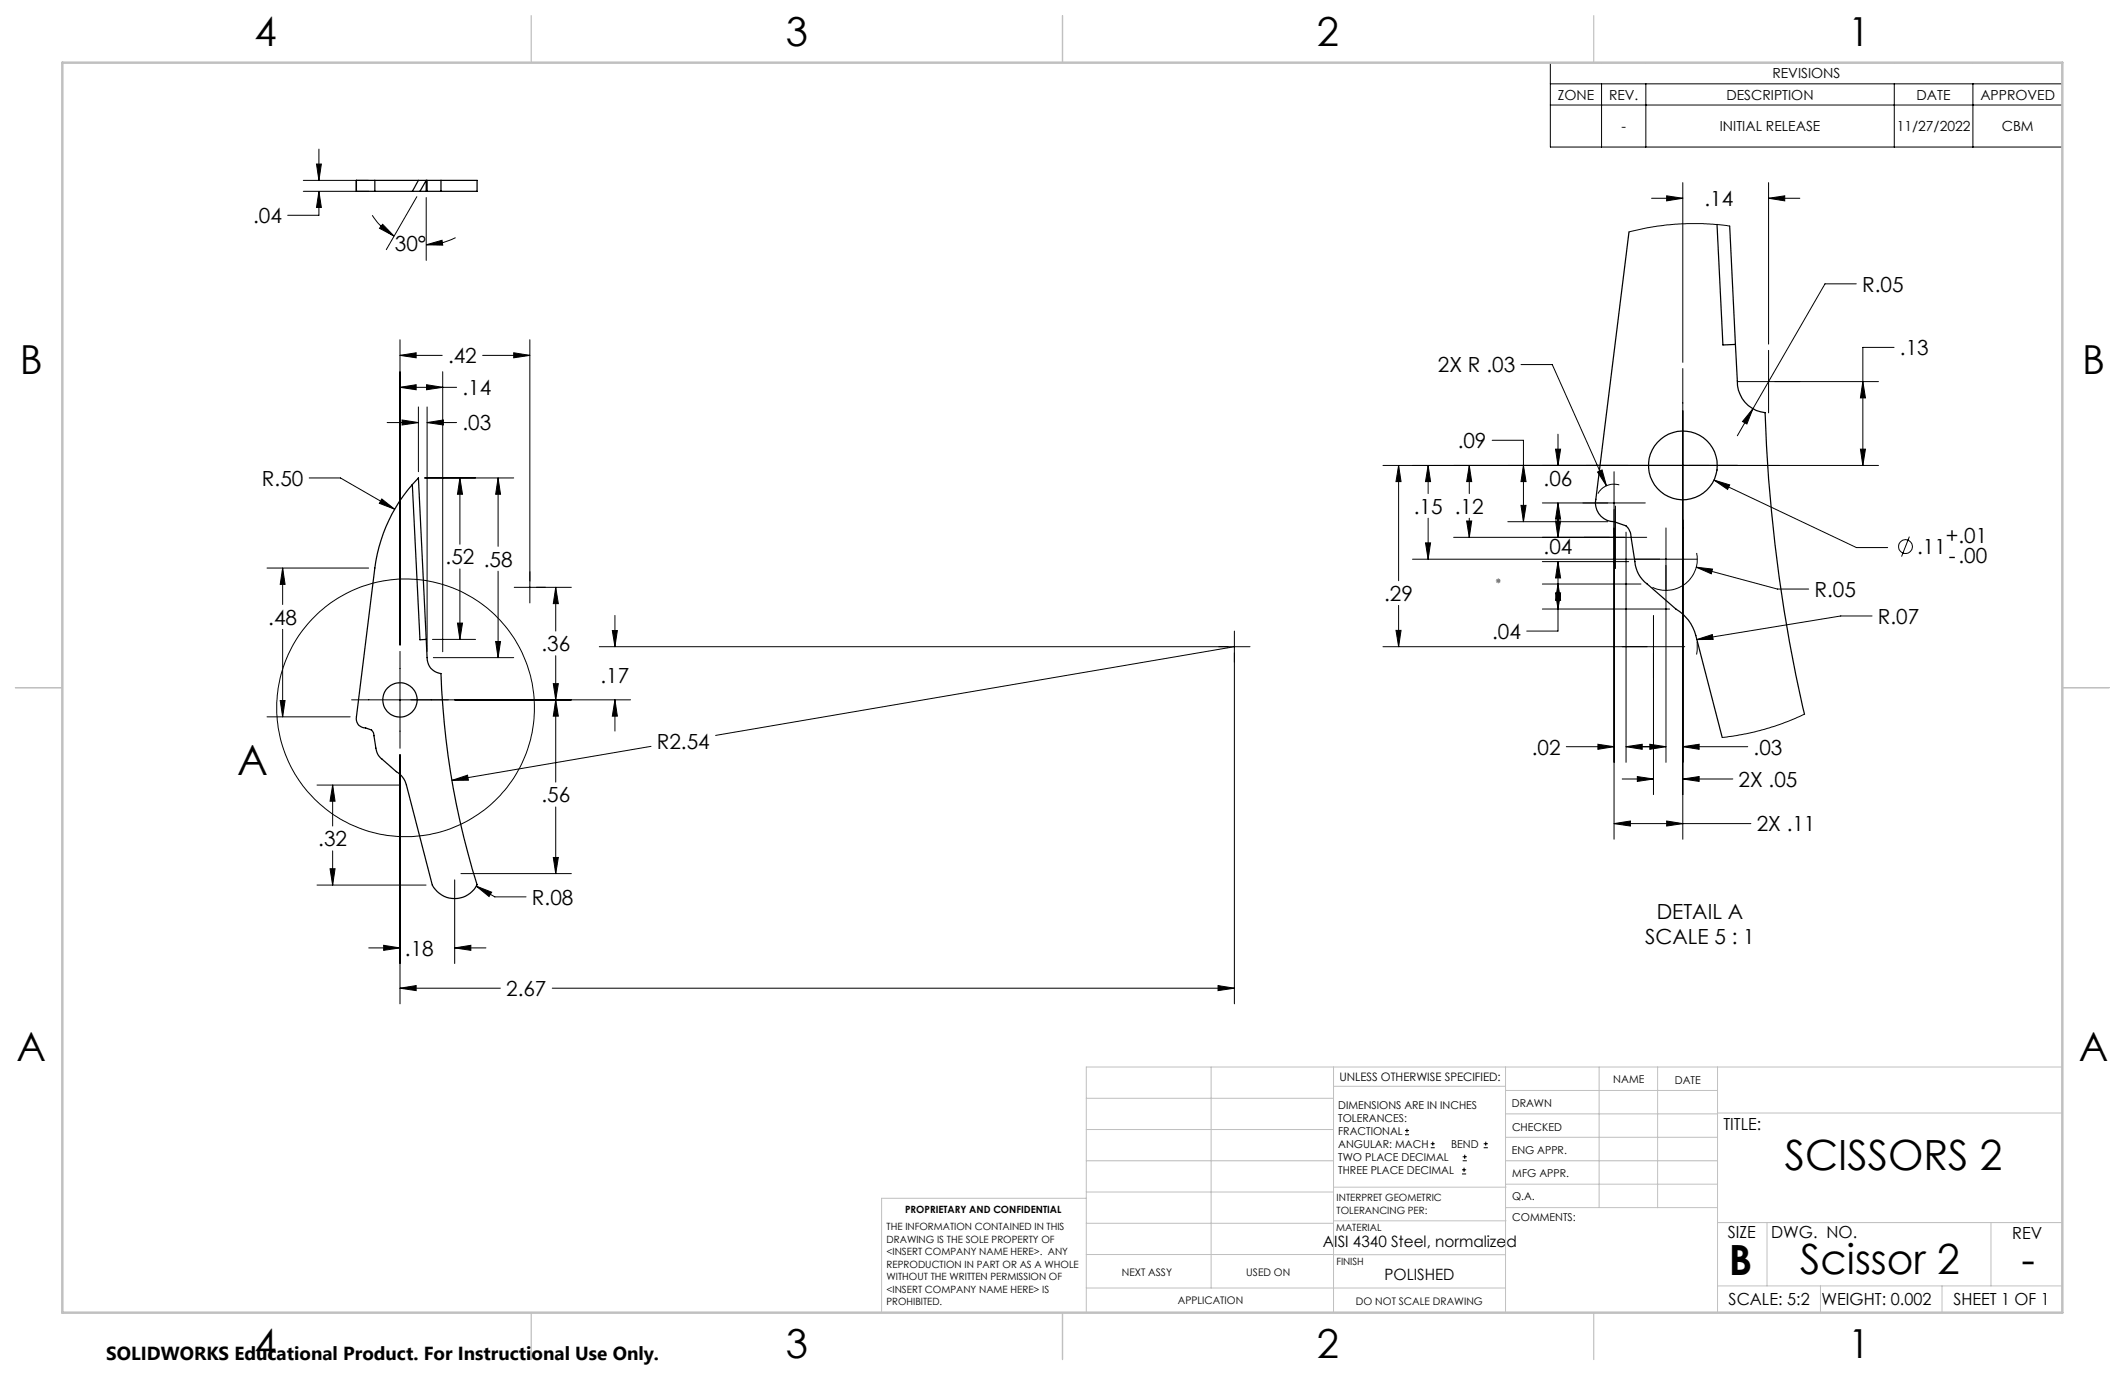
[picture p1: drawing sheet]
<svg xmlns="http://www.w3.org/2000/svg" width="432mm" height="279mm" viewBox="0 0 432 279" stroke-linecap="round" stroke-linejoin="round" font-family="sans-serif">
<g fill="none" stroke="#000" stroke-width=".25">
<path d="M72.4 36.7v2.2M76.2 36.7h8.8M76.2 38.9h7.6M76.2 36.7h-3.8v2.2h3.8M76.2 36.7v2.2M83.8 38.9h3M85 36.7l-1.2 2.2M85 36.7h1.8M85.3 38.9l1.3-2.2v2.2M86.8 38.9h2.8M86.8 36.7h2.8M86.8 36.7v2.2"/>
<path d="M89.6 36.7h7.3v2.2h-7.3M89.6 36.7v2.2M331 47.1l-6.7 54.4a3.8 3.8 0 0 0 3.7 4.5l2.4 .9a3.3 3.3 0 0 1 1 2.3l.8 4.9a6.1 6.1 0 0 0 2.5 4.6l5.8 5.1a8.7 8.7 0 0 1 4.1 5.4l5.4 20.7M348.9 45.6l1.2 24.5 2.5-.1M351.5 45.9l1.1 24.1M352.6 70l.4 7.4a6.3 6.3 0 0 0 5.7 6.5 316.6 316.6 0 0 0 8 61.2M83.8 98.5l1.5 31.5 1.3-.1M85 97.1l1.8 36.5a3.1 3.1 0 0 0 2.8 3.3 161.3 161.3 0 0 0 7.3 42.9 5.1 5.1 0 0 1-9.1 0l-5.2-20.3a4.4 4.4 0 0 0-2.1-2.7l-2.9-2.5a3.1 3.1 0 0 1-1.2-2.3l-.5-3.1-.4-.6-1.2-.4a1.83 1.83 0 0 1-1.9-2.2l3.8-30.3a31.7 31.7 0 0 1 8.8-18.3z"/>
<circle cx="342" cy="94.6" r="7"/>
<circle cx="81.3" cy="142.2" r="3.5"/>
</g>
<g fill="none" stroke="#000" stroke-width=".2">
<path d="M315 12.7h104.1v17.2h-104.1zM315 17h104.1M325.4 17v12.9M334.4 17v12.9M384.9 17v12.9M400.9 17v12.9M61.6 36.7h13.3M61.6 38.9h13.3M64.3 33.3h1l-.5 3.4zM64.8 38.9v4.8h-6.3M64.8 30.3v6.4M64.8 38.9l.5 3.3h-1z"/>
<path d="M84.7 40l-6.2 10.7M315 21.3h104.1M338.7 39.8l3.2 .5-3.2 .5zM341.9 37.1v36.5M359.4 37.1v32.8M75.6 43.7a12.8 12.8 0 0 0 4.5 4.3M77.8 45.6l2.3 2.4-3-1.6zM86.6 40.1v12.8M86.6 49.7l3.2-.9 .2 1zM92.6 48.3l-.5 .2a13.6 13.6 0 0 1-5.5 1.2M335.6 40.3h6.3M351.5 45.9l-5.5-.5-5.5 .1-5.8 .8-3.7 .8"/>
<path d="M359.4 40.3l3.3-.5v1zM359.4 40.3h6.3M377.2 57.7h-6.4l-14.6 25.3M81.3 69v62.1M81.3 78.7h11.5M81.3 72.2h8.6M81.3 78.7l3.3-.5v1zM81.3 72.2l3.3-.5v1zM86.7 78.2l3.3 .5-3.3 .5zM90 75.5v56.9M98.1 72.2h9.6M104.4 71.7l3.3 .5-3.3 .5z"/>
<path d="M107.7 69v53.5M309.1 74.1h6.3l11 24.6M341.9 74.9v95.6M353 77.5h28.7M359.4 71.2v12.7M378.5 77.5l.6 3.4h-1.1zM384.9 70.6h-6.4v24M62.8 97.1h6.4l11 6.4M78.7 85.9h6.3M81.7 85.3l3.3 .6-3.3 .5zM85 82.7v13.1M86.3 97.1h18.1"/>
<path d="M86.8 82.7v49.7M86.8 85.9h6M86.8 85.9l3.3-.6v1.1zM93.5 97.1v13.5M93.5 97.1l.5 3.3h-1zM101.2 97.1v13.9M101.2 97.1l.5 3.3h-1zM281 94.6h100.7M284.2 94.6v23.4M284.2 94.6l.5 3.3h-1zM290.2 94.6v5.7M290.2 94.6l.5 3.3h-1z"/>
<path d="M298.6 94.6v5.7M298.6 94.6l.4 3.3h-1zM303.2 89.5h6.4v16.5M309.6 94.6l.5 3.3h-1zM316.1 91.3h1l-.5 3.3zM316.6 88.2v6.4M324.6 95.9l.9-.4 .9 3.2zM328 95.8v74.7M329 98.5a3.8 3.8 0 0 0-4.3 1.8M348.3 97.5l3.2 1-.5 .9zM348.3 97.5l28.9 13.8h6.4M356.2 83l-1.2 3.1-.9-.4z"/>
<path d="M356.2 83l-3.2 5.5M378 91.3h1.1l-.6 3.3zM54.3 115.4h20.6M57.4 115.4l.5 3.3h-1zM57.4 115.4v7.4M77.6 101.4l2.6 2.1-3.1-1.2zM93.5 115.6v14.3M101.2 116.1v17.5M104.5 119.3h11.6M112.9 119.3v8.9M112.9 119.3l.6 3.4h-1.1zM289.7 110.3h1l-.5 3.3z"/>
<path d="M290.2 105.3v8.3M298 105.9h1l-.4 3.3zM298.6 105.3v3.9M306.4 106h20.3M309.1 102.7h1l-.5 3.3zM313.4 114.1h17.5M313.4 118.7h20M316.1 105.9h1l-.5 3.3zM316.6 114.1l.5 3.3h-1zM316.6 102.2l.5 3.3h-1zM316.6 118.7l.5 3.3h-1zM316.6 102.2v7"/>
<path d="M316.6 114.1v14.1h-6.4M328.3 102.8v12.7M330.4 108.1v46.8M334.3 102.2h-20.9M334.6 109.2h-39.2M338.5 107.3v47.6M344.7 115.3l16.5 4.4h6.3M344.7 115.3l3.3 .3-.3 1zM344.8 112.4a6.4 6.4 0 0 1-2.4 6.2 6.4 6.4 0 0 1-6.6 .7M344.9 113.6h-57.9M388 109l-1.6 4.1M57.4 127.9v17.8"/>
<path d="M81.3 132.4v19.6M87.9 129.9h8.7M88.1 133.6h16.3M93 126.6h1l-.5 3.3zM100.7 130.4h1l-.5 3.2zM112.4 138.9h1.1l-.6 3.3zM112.9 133.2v25.7M124.4 128.1h1l-.4 3.3zM125 125.1v6.3M250.8 128.2v75.8M250.8 131.4l-105.4 18M254 131.4h-132.2"/>
<path d="M283.7 128.1h1l-.5 3.3zM284.2 123v8.4M313.4 123.8h25.9M316.1 120.5h1l-.5 3.3zM336 125.1v36.4M342.3 131.4h-61.3M344.8 130l3.1-1.1 .2 1zM344.8 130.4l.1 1.6-.2 1M380.4 125.2h-6.3l-29.3 4.8M54.3 145.7h16.9M56.9 142.3h1l-.5 3.4zM64.4 159.5h16.9"/>
<path d="M67.6 159.5v8.4M67.6 159.5l.5 3.3h-1zM71.4 142.2h56.7M81.3 153.3v50.7M91.8 158.6l3.2-1.1 .2 1zM112.9 142.2l.6 3.3h-1.1zM125 142.2v6.4M125 142.2l.4 3.3h-1zM132.3 151.7l-40.5 6.9M318.3 151.7h9.7M324.7 151.2l3.3 .5-3.3 .6zM329.6 158.3h6.4"/>
<path d="M330.4 151.7h8.1M330.4 151.7l3.3-.5v1.1zM332.7 157.8l3.3 .5-3.3 .5zM335.2 151.2l3.3 .5-3.3 .6zM341.9 151.7h13.2M341.9 158.3h10.2M341.9 151.7l3.4-.5v1.1zM341.9 158.3l3.4-.5v1zM366.7 145.1l-4.5 1.9-3.7 1.2-3.7 .9-4.8 .8M64.4 179.8h22.2M67.1 176.5h1l-.5 3.3zM67.6 172.9v6.9"/>
<path d="M92.4 178.8v17M93.7 177.5h22.4M112.4 174.2h1.1l-.6 3.3zM112.9 164v13.5M328 167.4l3.3-.6v1.1zM328 167.4h27.8M338.7 166.8l3.2 .6-3.2 .5zM74.9 192.6h6.4M78 192.1l3.3 .5-3.3 .5zM92.4 192.6h6.3M92.4 192.6l3.3-.5v1zM96.8 180.1l3.7 2.1h6.4"/>
<path d="M96.8 180.1l3.1 1.2-.5 .9zM81.3 200.8h20.4M81.3 200.8l3.3-.5v1zM112.2 200.8h138.6M247.5 200.3l3.3 .5-3.3 .5zM285.5 230.6h.8M285.5 229.7h.8M285.9 229.3v.9M290.7 233.2h.8M290.7 232.4h.8M291.1 232v.8M297.1 238.5h.8"/>
<path d="M297.1 237.7h.8M297.2 235.9h.9M297.2 235.1h.9M297.5 237.3v.8M297.6 234.6v.9M301.5 233.2h.8M301.5 232.4h.8M301.9 232v.8"/>
<circle cx="387.2" cy="111.1" r="1.41"/>
<circle cx="82.4" cy="143.8" r="26.2"/>
</g>
<path d="M304 118h.9M304.1 117.7l.7 .7M304.4 117.5v1M304.8 117.7l-.7 .7" fill="none" stroke="#808080" stroke-width=".2"/>
<g fill="none" stroke="#c0c0c0" stroke-width=".2">
<path d="M246.1 216.8v44.9M271 216.8v49.9M305.9 216.8v49.9M324.9 216.8v28.6M336.8 216.8v28.6M349 216.8v49.9M419.1 216.8h-198.4v49.9M220.7 235.9h50.3M220.7 229.5h50.3M220.7 223.2h50.3M271 220.7h34.9M305.9 231.1h43.1"/>
<path d="M305.9 226.3h43.1M305.9 221.6h43.1M305.9 235.9h43.1M349 226.2h70.1M220.7 248.6h50.3M220.7 242.2h50.3M220.7 254.9h50.3M220.7 243.5h-41.6v23.2M271 255h34.9M271 248.1h35M271 241.2h35M305.9 240.6h43.1"/>
<path d="M306 245.4h43M349 248.4h70.1M359.1 248.4v12.9M404.6 248.4v12.9M220.7 261.7h85.2M349 261.3h70.1M369.9 261.3v5.4M394.6 261.3v5.4"/>
</g>
<path d="M108 3.2v9.5M215.9 3.2v9.5M323.8 3.2v9.5M3.1 139.7h9.6M419.1 139.7h9.5M108 266.7v9.6M215.9 266.7v9.6M323.8 266.7v9.6" fill="none" stroke="#c0c0c0" stroke-width=".25"/>
<path d="M12.7 12.7h406.4v254h-406.4z" fill="none" stroke="#c0c0c0" stroke-width=".5"/>
<path d="M112.4 174.2h1.1l-.6 3.3zM112.9 142.2l.6 3.3h-1.1zM112.9 119.3l.6 3.4h-1.1zM112.4 138.9h1.1l-.6 3.3zM78 192.1l3.3 .5-3.3 .5zM92.4 192.6l3.3-.5v1zM81.3 78.7l3.3-.5v1zM86.7 78.2l3.3 .5-3.3 .5zM104.4 71.7l3.3 .5-3.3 .5zM81.3 72.2l3.3-.5v1zM96.8 180.1l2.6 2.1 .5-.9zM77.6 101.4l-.5 .9 3.1 1.2zM101.2 97.1l.5 3.3h-1zM100.7 130.4h1l-.5 3.2zM81.7 85.3l3.3 .6-3.3 .5zM86.8 85.9l3.3-.6v1.1zM247.5 200.3l3.3 .5-3.3 .5zM81.3 200.8l3.3-.5v1zM124.4 128.1h1l-.4 3.3zM125 142.2l.4 3.3h-1zM91.8 158.6l3.4-.1-.2-1zM67.6 159.5l.5 3.3h-1zM67.1 176.5h1l-.5 3.3zM57.4 115.4l.5 3.3h-1zM56.9 142.3h1l-.5 3.4zM93.5 97.1l.5 3.3h-1zM93 126.6h1l-.5 3.3zM348.3 97.5l2.7 1.9 .5-.9zM309.1 102.7h1l-.5 3.3zM309.6 94.6l.5 3.3h-1zM324.7 151.2l3.3 .5-3.3 .6zM330.4 151.7l3.3-.5v1.1zM316.1 105.9h1l-.5 3.3zM316.6 114.1l.5 3.3h-1zM324.6 95.9l1.8 2.8-.9-3.2zM283.7 128.1h1l-.5 3.3zM284.2 94.6l.5 3.3h-1zM298 105.9h1l-.4 3.3zM298.6 94.6l.4 3.3h-1zM316.1 91.3h1l-.5 3.3zM316.6 102.2l.5 3.3h-1zM289.7 110.3h1l-.5 3.3zM290.2 94.6l.5 3.3h-1zM378.5 77.5l.6 3.4h-1.1zM378 91.3h1.1l-.6 3.3zM356.2 83l-2.1 2.7 .9 .4zM328 167.4l3.3-.6v1.1zM338.7 166.8l3.2 .6-3.2 .5zM316.6 118.7l.5 3.3h-1zM316.1 120.5h1l-.5 3.3zM344.7 115.3l3 1.3 .3-1zM344.8 130l3.3-.1-.2-1zM341.9 151.7l3.4-.5v1.1zM335.2 151.2l3.3 .5-3.3 .6zM341.9 158.3l3.4-.5v1zM332.7 157.8l3.3 .5-3.3 .5zM338.7 39.8l3.2 .5-3.2 .5zM359.4 40.3l3.3-.5v1zM64.3 33.3h1l-.5 3.4zM64.8 38.9l.5 3.3h-1zM77.8 45.6l2.3 2.4-3-1.6zM86.6 49.7l3.2-.9 .2 1z" fill="#000"/>
<g font-size="8.5">
<text x="48.2" y="157.4">A</text>
<text x="362.7" y="237.7">SCISSORS 2</text>
<text x="351.3" y="259">B</text>
<text x="365.8" y="258.9">Scissor 2</text>
<text x="410.8" y="258.9">-</text>
</g>
<g font-size="8.1">
<text x="51.7" y="9.3">4</text>
<text x="159.7" y="9.3">3</text>
<text x="267.6" y="9.3">2</text>
<text x="375.6" y="9.3">1</text>
<text x="4" y="76">B</text>
<text x="423.1" y="76">B</text>
<text x="3.3" y="215.7">A</text>
<text x="422.4" y="215.7">A</text>
<text x="51.7" y="276">4</text>
<text x="159.7" y="276">3</text>
<text x="267.6" y="276">2</text>
<text x="375.6" y="276">1</text>
</g>
<g font-size="4.2">
<text x="346.3" y="41.9">.14</text>
<text x="51.4" y="45.3">.04</text>
<text x="80.2" y="50.9">30°</text>
<text x="378.4" y="59.3">R.05</text>
<text x="91" y="73.8">.42</text>
<text x="292.2" y="75.7">2X R .03</text>
<text x="386.1" y="72.2">.13</text>
<text x="94" y="80.3">.14</text>
<text x="94" y="87.4">.03</text>
<text x="296.2" y="91.1">.09</text>
<text x="53.2" y="98.7">R.50</text>
<text x="313.7" y="98.8">.06</text>
<text x="287.3" y="104.4">.15 .12</text>
<text x="313.7" y="112.5">.04</text>
<text x="389.5" y="112.6">.11</text>
<text x="395.4" y="110.3">+.01</text>
<text x="90.6" y="114.7">.52 .58</text>
<text x="396" y="114.4">-.00</text>
<text x="281.3" y="122.1">.29</text>
<text x="368.7" y="121.3">R.05</text>
<text x="54.5" y="126.9">.48</text>
<text x="303.2" y="129.8">.04</text>
<text x="381.6" y="126.8">R.07</text>
<text x="110" y="132.3">.36</text>
<text x="122" y="138.8">.17</text>
<text x="133.5" y="152.1">R2.54</text>
<text x="311.3" y="153.3">.02</text>
<text x="356.3" y="153.3">.03</text>
<text x="353.3" y="159.9">2X .05</text>
<text x="110" y="163">.56</text>
<text x="64.7" y="172">.32</text>
<text x="357" y="168.9">2X .11</text>
<text x="108.1" y="183.8">R.08</text>
<text x="334.3" y="191.9">SCALE 5 : 1</text>
<text x="336.7" y="186.7">DETAIL A</text>
<text x="82.3" y="194.2">.18</text>
<text x="102.8" y="202.4">2.67</text>
</g>
<text font-size="3.8" x="21.6" y="276.3">SOLIDWORKS Educational Product. For Instructional Use Only.</text>
<g font-size="3.4">
<text x="350.2" y="229.5">TITLE:</text>
<text x="351.1" y="251.6">SIZE</text>
<text x="359.9" y="251.6">DWG. NO.</text>
<text x="408.9" y="251.7">REV</text>
<text x="351.2" y="265.2">SCALE: 5:2</text>
<text x="370.1" y="265.3">WEIGHT: 0.002</text>
<text x="396.9" y="265.2">SHEET 1 OF 1</text>
</g>
<g font-size="3.2">
<text x="268.8" y="253.3">AISI 4340 Steel, normalized</text>
<text x="281.3" y="260.1">POLISHED</text>
</g>
<g font-size="2.8">
<text x="360.1" y="15.9">REVISIONS</text>
<text x="316.5" y="20.2">ZONE</text>
<text x="326.9" y="20.2">REV.</text>
<text x="350.8" y="20.2">DESCRIPTION</text>
<text x="389.5" y="20.2">DATE</text>
<text x="402.4" y="20.2">APPROVED</text>
<text x="329.5" y="26.7">-</text>
<text x="349.5" y="26.7">INITIAL RELEASE</text>
<text x="385.4" y="26.7">11/27/2022</text>
<text x="406.7" y="26.7">CBM</text>
</g>
<text font-size="2.4" x="272.2" y="219.7">UNLESS OTHERWISE SPECIFIED:</text>
<g font-size="2.2">
<text x="327.8" y="220.1">NAME</text>
<text x="340.3" y="220.2">DATE</text>
<text x="271.9" y="225.3">DIMENSIONS ARE IN INCHES</text>
<text x="271.9" y="227.9">TOLERANCES:</text>
<text x="307.2" y="224.9">DRAWN</text>
<text x="271.9" y="230.6">FRACTIONAL</text>
<text x="271.9" y="233.2">ANGULAR: MACH</text>
<text x="294.9" y="233.2">BEND</text>
<text x="307.3" y="229.8">CHECKED</text>
<text x="271.9" y="235.9">TWO PLACE DECIMAL</text>
<text x="271.9" y="238.5">THREE PLACE DECIMAL</text>
<text x="307.2" y="234.5">ENG APPR.</text>
<text x="307.3" y="239.2">MFG APPR.</text>
<text x="307.3" y="243.9">Q.A.</text>
<text x="307.3" y="248.1">COMMENTS:</text>
</g>
<g font-size="2.1">
<text x="227.9" y="259.2">NEXT ASSY</text>
<text x="253.3" y="259.2">USED ON</text>
<text x="239.3" y="265">APPLICATION</text>
<text x="275.5" y="265.1">DO NOT SCALE DRAWING</text>
</g>
<g font-size="2">
<text x="271.6" y="244.1">INTERPRET GEOMETRIC</text>
<text x="180.2" y="250">THE INFORMATION CONTAINED IN THIS</text>
<text x="183.9" y="246.4">PROPRIETARY AND CONFIDENTIAL</text>
<text x="271.5" y="250.2">MATERIAL</text>
<text x="271.6" y="246.6">TOLERANCING PER:</text>
<text x="180.2" y="252.5">DRAWING IS THE SOLE PROPERTY OF</text>
<text x="180.2" y="255.1">&lt;INSERT COMPANY NAME HERE&gt;. ANY</text>
<text x="180.2" y="257.6">REPRODUCTION IN PART OR AS A WHOLE</text>
<text x="271.5" y="257">FINISH</text>
<text x="180.2" y="260.1">WITHOUT THE WRITTEN PERMISSION OF</text>
<text x="180.2" y="262.6">&lt;INSERT COMPANY NAME HERE&gt; IS</text>
<text x="180.2" y="265.2">PROHIBITED.</text>
</g>
</svg>
